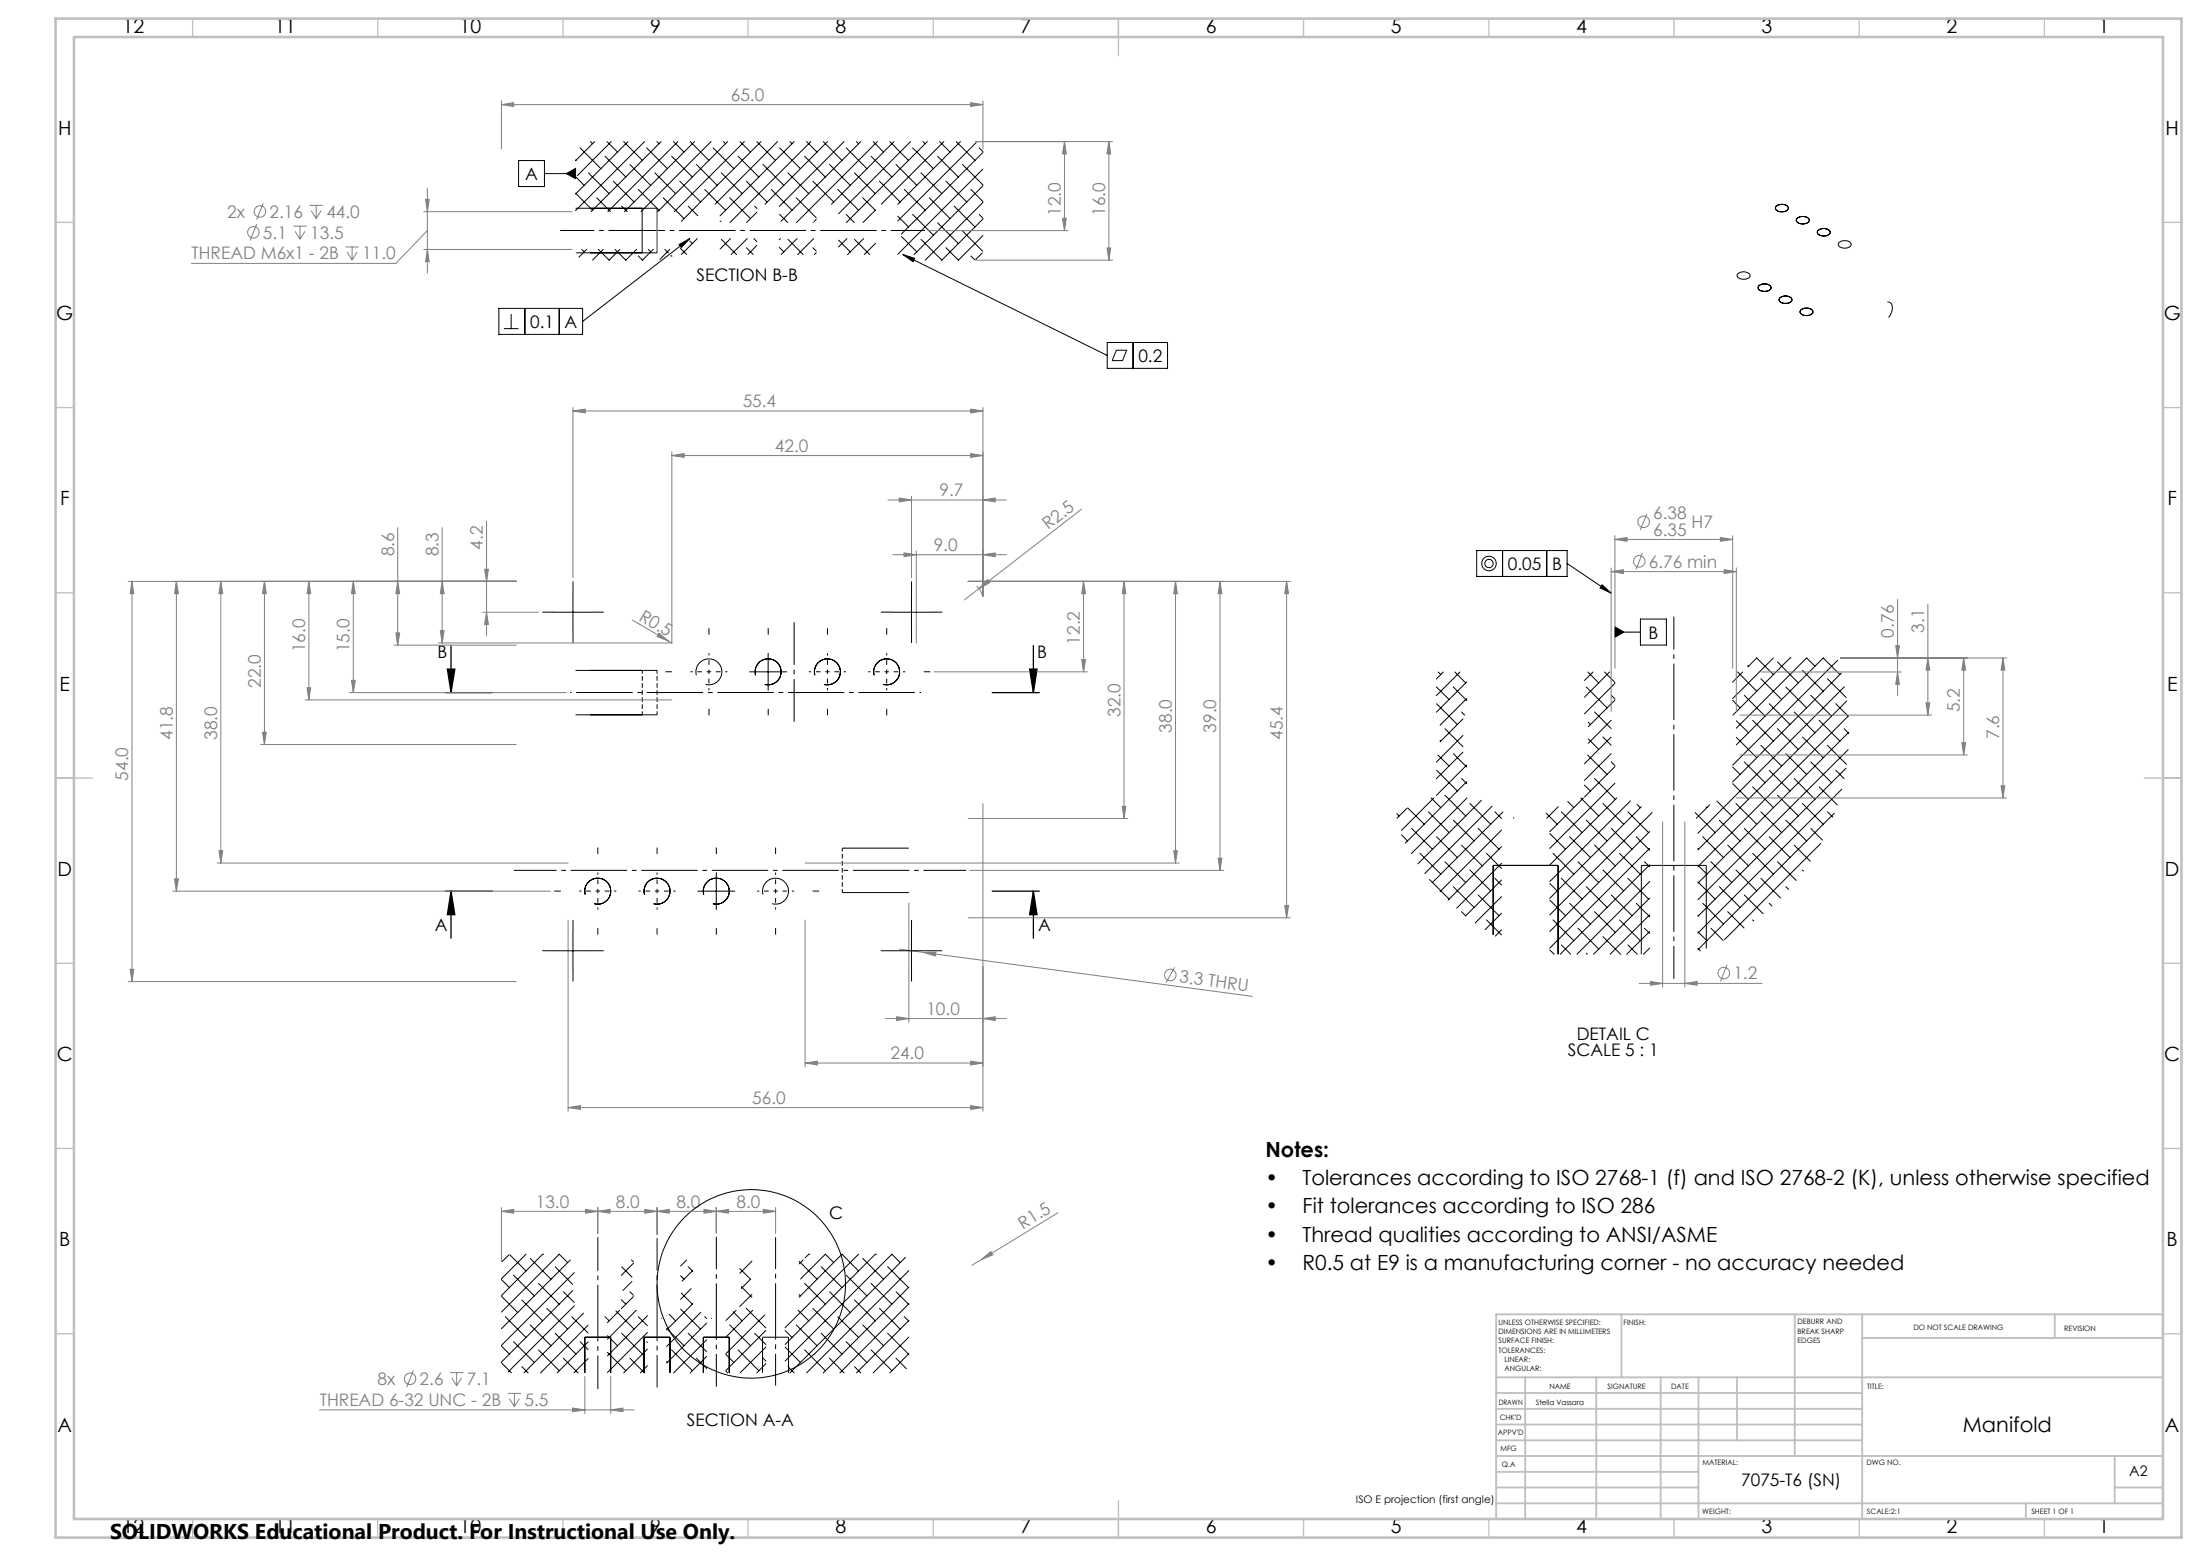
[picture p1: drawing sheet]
<svg xmlns="http://www.w3.org/2000/svg" width="594mm" height="420mm" viewBox="0 0 594 420" stroke-linecap="round" stroke-linejoin="round" font-family="sans-serif">
<g fill="none" stroke="#000" stroke-width=".27">
<path d="M156.6 39.9l5.6 5.6M159.4 38.2l.6 .6M160.5 38.2l-5.1 5.2M163.9 38.2l2.8 2.8M165 38.2l-9.1 9.2M168.4 38.2l5.1 5.1M169.5 38.2l-14.1 14.2M174 38.2l-18.6 18.7M174.6 39.9l5.6 5.6M177.4 38.2l.5 .6M178.5 38.2l-18.9 18.9M181.9 38.2l2.8 2.8"/>
<path d="M183 38.2l-18.9 18.9M186.4 38.2l5 5.1M187.5 38.2l-18.9 18.9M192 38.2l-18.9 18.9M192.5 39.9l5.7 5.6M195.3 38.2l.6 .6M196.5 38.2l-18.9 18.9M199.8 38.2l2.8 2.8M201 38.2l-18.9 18.9M204.3 38.2l5.1 5.1M205.5 38.2l-16.9 16.9M209.9 38.2l-16.8 16.9"/>
<path d="M210.5 39.9l5.6 5.6M213.3 38.2l.6 .6M214.4 38.2l-20 20.1M217.8 38.2l2.8 2.8M218.9 38.2l-21.8 21.9M222.3 38.2l5 5.1M223.4 38.2l-16.8 16.9M227.9 38.2l-17.5 17.5M228.5 39.9l5.6 5.6M231.2 38.2l.6 .6M232.4 38.2l-21.5 21.5M235.8 38.2l2.7 2.8"/>
<path d="M236.9 38.2l-21.8 21.9M240.2 38.2l5.1 5.1M241.4 38.2l-16.9 16.9M245.9 38.2l-19.5 19.5M246.4 39.9l5.6 5.6M249.2 38.2l.6 .6M250.4 38.2l-21.9 21.9M253.7 38.2l2.8 2.8M254.8 38.2l-16.9 16.9M258.2 38.2l5 5.1M259.3 38.2l-16.9 17M263.6 38.5l-21.2 21.1"/>
<path d="M264.4 39.9l1 1M140 43.3h7v7.1h-7zM147 46.9h8.4M152.9 46.9l2.5-1.4v2.7zM155.4 56.2h22v12h-21.8M155.4 52.2l4.6 4.5M155.4 43.2l.1 .1M155.4 47.9h.1M155.6 47.9l2.1 2.1M158.9 46.7l5.6 5.6M161.1 53.4l3.8 3.7M163.3 42.2l5.7 5.6"/>
<path d="M165.6 48.9l5.6 5.6M167.9 55.7l1.4 1.4M170.1 44.4l5.6 5.6M172.3 51.1l5.6 5.6M173.4 56.2v12M176.8 46.7l5.6 5.6M179.1 53.4l5.6 5.6M181.3 42.2l5.6 5.6M183.6 48.9l5.6 5.6M185.8 55.7l2.6 2.5M188 44.4l5.7 5.6M188.4 55.3l-4.4 4.4"/>
<path d="M190.3 51.1l3.9 4M194.4 59.7h.1M194.4 55.3l1.5 1.4M194.8 46.7l5.6 5.6M197 53.4l5.6 5.6M199.3 42.2l5.6 5.6M201.5 48.9l5.6 5.6M203.8 55.7l.6 .6M204.4 57.3l-2.8 2.8M206 44.4l5.6 5.6M208.2 51.1l5.7 5.6M210.5 57.9l2.2 2.2"/>
<path d="M212.8 46.7l5.6 5.6M215 53.4l5.4 5.4M217.2 42.2l5.6 5.6M219.5 48.9l5.6 5.6M219.6 60l-.1 .1M220.4 59.2l-.5 .5M224 44.4l5.6 5.6M226.2 51.1l5.6 5.6M228.5 57.9l2.1 2.2M230.7 46.7l5.6 5.6M232.9 53.4l3.5 3.4M235.2 42.2l5.6 5.6"/>
<path d="M236.4 56.7l-3.4 3.4M237.5 48.9l5.6 5.6M241.9 44.4l5.6 5.6M242.4 58.4l2.9 2.9M244.2 51.1l5.6 5.6M246.4 57.9l5.6 5.6M248.7 46.7l5.6 5.6M250.9 53.4l5.6 5.6M253.2 42.2l5.6 5.6M255.4 48.9l5.6 5.6M257.6 55.7l5.6 5.6M259.9 44.4l5.5 5.5"/>
<path d="M262.1 51.1l3.3 3.3M264.4 57.9l1 1M265.4 59.1l-11.1 11.1-5.6-5.6M265.4 41.2l-22 22M265.4 45.6l-23 23M265.4 50.1l-18.6 18.6M265.4 54.6l-15.6 15.6M479.6 55.7a2.24 2.24 0 0 1 3.2 .4 1.94 1.94 0 0 1-3 .8l-.4-.6zM485.3 58.9a2.29 2.29 0 0 1 3.2 .4 1.49 1.49 0 0 1-1.9 1.1 1.15 1.15 0 0 1-1.5-1.3zM157.1 67.3l.6 .7M158.4 67.3l-2.1 2.1M161.6 67.3l2.9 2.9 2.9-2.9"/>
<path d="M162.9 67.3l-2.9 2.9M166.1 67.3l2.9 2.9 2.9-2.9M175 67.3l.7 .7M176.4 67.3l-2.9 2.9-1.2-1.1M179.5 67.3l.9 .9M180.8 67.3l-2.6 2.7M181.2 69l.2 .2M183.3 66l3-1.6-2.4 2.4zM183.7 67l1.7 1.7M186.2 65l.7 .7M186.3 64.4l-29 22.4M188.3 64.4l-4.4 4.3"/>
<path d="M194.8 64.6l4.1 4.1M197.2 64.4l-2.8 2.8M201.5 66.9l1.9 1.8M201.8 64.4l-4.4 4.3M203.6 64.4l.8 .8M204.4 66.2l-2.5 2.5M210.4 66.8l1.2 1.2M210.7 64.4l-.3 .3M212.8 64.6l4.1 4.1M215.2 64.4l-4.3 4.3M219.5 66.9l.9 .9M219.7 64.4l-4.3 4.3"/>
<path d="M220.4 68.2l-.5 .5M226.4 64.8l3.2 3.2M228.7 64.4l-2.3 2.3M230.7 64.6l4.1 4.1M233.2 64.4l-4.4 4.3M236.4 65.7l-3 3M243.4 63.8l4.1 4.2M243.8 68.7l55.1 27.2M243.8 68.7l3.1 1-.4 .9zM253.2 60.1l5.6 5.6M259.9 62.4l5.4 5.4M262.1 69.1l1.1 1"/>
<path d="M265.2 68.3l-1.7 1.7M265.4 63.6l-6.6 6.6-3.4-3.3M469.1 74a2.2 2.2 0 0 1 3.4 .3 1.92 1.92 0 0 1-3 .8l-.5-.6zM474.9 77.1a2.32 2.32 0 0 1 3.3 .4 1.92 1.92 0 0 1-3 .9l-.5-.6zM490.7 62.4a2.23 2.23 0 0 1 3.5 .2 2.03 2.03 0 0 1-3.5 .4zM496.6 65.4a2.32 2.32 0 0 1 3.2 .4 1.92 1.92 0 0 1-3 .9l-.5-.6zM134.7 83.2h22.6v7.1h-22.6zM136.1 88.7h3.9M138 84.8v3.9M141.7 83.2v7.1M151 83.2v7.1M298.9 92.4h16.3v7h-16.3z"/>
<path d="M301.4 94.5h2.8l-1.1 2.8h-2.8zM305.9 92.4v7M480.6 80.4a2.24 2.24 0 0 1 3.2 .4 1.94 1.94 0 0 1-3 .8l-.5-.6zM486.3 83.6a2.29 2.29 0 0 1 3.2 .4 1.49 1.49 0 0 1-2 1.2 1.07 1.07 0 0 1-1.1-.4 1.07 1.07 0 0 1-.1-1.2zM509.6 81.5a1.33 1.33 0 0 1 1.3 1.9l-.2 .9-.8 1.4M398.7 148.6h24.4v7h-24.4zM405.7 148.6v7M417.6 148.6v7M423.1 152.1l11.9 8M432.6 157.9l2.4 2.2-3-1.4zM149.7 165.3h10M154.7 160.2v10"/>
<path d="M207.4 176.3v10.1M241.1 165.3h10M246.1 160.2v10M436 170.6h6.9M436 169.2l2.5 1.4-2.5 1.4zM442.9 167.1h7v7h-7zM471.9 179.7l.2 .1M478.8 177.6l-11 11M479.9 178.7l5.7 5.6M483.3 177.6h.1M483.3 177.6l-15.4 15.4M490 179.8l-2.2-2.2-19 19"/>
<path d="M496.1 178.2l-28.3 28.3M155.4 181h22M155.4 193h22M188 182.3a3.5 3.5 0 0 1 3.1-4.5 3.5 3.5 0 0 1 3.8 3.8 3.5 3.5 0 0 1-4.4 3.1M202.4 181.3h10M204 182.3a3.5 3.5 0 0 1 3.1-4.4 3.5 3.5 0 0 1 3.8 3.8 3.5 3.5 0 0 1-4.4 3M220 182.3a3.5 3.5 0 0 1 3-4.5 3.5 3.5 0 0 1 3.9 3.8 3.5 3.5 0 0 1-4.4 3.1M236 182.3a3.5 3.5 0 0 1 3.1-4.5 3.5 3.5 0 0 1 3.8 3.9 3.5 3.5 0 0 1-4.4 3M387.8 185.4l3.5 3.4M387.9 190l5.6 5.6M388.3 181.4l.7 .7M388.8 199.9l.2 .1"/>
<path d="M389.7 181.4l-1.9 1.9M390.1 196.7l4.9 4.9M392.4 185.4l3.6 3.7M392.8 181.4l2.9 2.9M394.2 181.4l-6.4 6.4M394.6 192.2l.9 .8M395 194l-6.2 6.2M395 198.5l-7.2 7.2M396 184.1l-8.2 8.1M396 188.5l-7.2 7.2M428.3 185.4l5.6 5.7M428.7 181.4l3 2.9"/>
<path d="M428.8 199.4l2.9 2.9M428.8 195l.6 .6M430.1 181.4l-2.3 2.3M430.5 192.2l4.5 4.5M432.8 198.9l2.2 2.3M433.2 181.4l2.8 2.8M434.6 181.4l-6.8 6.8M435 194.4l-6.2 6.2M435 198.9l-7.2 7.2M435 187.7l1 1M436 184.4l-8.2 8.3M436 189l-7.2 7.2"/>
<path d="M467.8 189l2 2.1M468.8 199l5.5 5.5M468.8 194.5l3.3 3.3M469.2 181.4l5.1 5.2M470.5 181.4l-2.7 2.7M471 187.7l5.6 5.6M471.9 180l2.4-2.4 4.5 4.5M473.2 194.4l5.6 5.6M475.4 183.2l5.6 5.6M477.7 190l5.6 5.6M479.9 196.7l5.7 5.6M482.2 185.4l5.6 5.7"/>
<path d="M484.4 192.2l5.6 5.6M486.7 198.9l5.6 5.6M486.7 181l5.6 5.6M488.9 187.7l5.6 5.6M491.2 194.4l5.6 5.6M493.4 183.2l5.1 5.1M495.7 190l3.3 3.3-40.6 40.6M496.8 182.1l-4.5-4.5-23.5 23.5M497.1 181.7l-29.3 29.3M497.9 196.7l1.2 1.3M498 185.4l-39.6 39.5M498.6 189.2l-40.2 40.2"/>
<path d="M499.2 197.6l-40.8 40.8M377.2 219.6l.6 .7M379.8 218.2l-2.6 2.7M380.1 218.1l4.4 4.4M385.7 219.1l5.6 5.6M386.4 215.4l2.6 2.6M387.1 215.4l-8.7 8.7M387.9 207.9l5.6 5.6M388.2 203.8l3.1 3M390.1 214.6l5.6 5.7M392.4 203.4l3.6 3.7M394.6 210.1l1.4 1.4"/>
<path d="M395 203l-7.2 7.2M396 206.5l-8.2 8.2M396 211l-16.6 16.6M396.1 215.4l-15 15M396.9 216.9l5.6 5.6M400 216l-17.2 17.2M402.9 217.6l-18.2 18.2M403.6 219.1l1.8 1.8M405.8 219.2l-19.1 19.1M417.4 219.5l3 3M420.7 217.8l-3.1 3.1M421.6 219.1l5.6 5.6"/>
<path d="M423.3 216.3l1.6 1.7M426.8 215.4l4.9 4.9M427.5 215.4l-9.1 9.1M427.8 211.9l1.6 1.6M428.7 203.8l5.2 5.2M430.5 210.1l5.6 5.7M432.8 216.9l5.6 5.6M435 203.4l-7.2 7.2M435 205.7l1 .9M436 206.9l-8.2 8.2M436 211.4l-17.6 17.6M436.5 215.4l-18.1 18.1"/>
<path d="M439.5 219.1l5.6 5.6M440.2 216.2l-21.8 21.8M442 217.2l.9 .8M443.2 217.8l-24.8 24.7M446.1 219.3l-27.7 27.7M457.7 219.3l5.4 5.4M460.6 217.8l.3 .2M461.6 217.3l-3.6 3.6M463.6 216.2l4 4.1M467.8 211.5l4.3 4.3M467.8 207l2 2M468.7 216.9l5.6 5.6"/>
<path d="M471 205.7l5.6 5.6M473.2 212.4l5.6 5.6M475.4 219.1l5.6 5.6M475.4 201.2l5.6 5.6M477.7 207.9l5.6 5.6M479.9 214.6l5.7 5.7M482.2 203.4l5.6 5.6M484.4 210.1l5.6 5.7M486.7 216.9l5.6 5.6M488.9 205.7l5.6 5.6M491.2 212.4l4.8 4.9M493.4 219.1l1.5 1.5"/>
<path d="M493.4 201.2l5.1 5.1M495.3 219.5l-36.9 36.8M495.7 207.9l2.2 2.3M497.3 213l-38.9 38.9M498.4 207.4l-40 40M499 202.3l-40.6 40.6M193.4 235.5v10.1M227.4 228.9h18M378.4 225.4l1.6 1.6M381.1 223.6l5.7 5.6M383.4 230.3l5.6 5.7M386 237.4l5.3 5.3"/>
<path d="M387.9 225.9l5.6 5.6M390.1 232.6l5.6 5.6M392.4 221.4l5.6 5.6M392.4 239.3l5.6 5.7M394.6 228.1l5.6 5.6M396.9 234.8l5.6 5.7M399.1 223.6l5.6 5.6M401.4 230.3l4 4.1M403.6 237.1l1.8 1.8M405.4 224.1l-16.6 16.6M405.4 228.5l-14.4 14.5M405.4 233l-12.1 12.1"/>
<path d="M405.4 237.5l-9.7 9.7-1.1-1.1M408.7 220.8l-.1 .1M418.4 238.5l2 2M418.4 225l4.3 4.2M419.3 230.3l5.6 5.7M421.6 237.1l5.6 5.6M423.8 225.9l5.6 5.6M426 232.6l5.7 5.6M428.3 239.3l5.6 5.7M428.3 221.4l5.6 5.6M430.5 228.1l5.6 5.6M432.8 234.8l5.6 5.7"/>
<path d="M435 223.6l5.7 5.6M437.3 230.3l5.6 5.7M439.5 237.1l5.6 5.6M441.8 225.9l3.6 3.6M444 232.6l1.4 1.4M445.4 224.5l-27 26.9M445.4 229l-27 26.9M445.4 233.5l-24.1 24.1M445.4 237.9l-19.6 19.7M458.4 238l4.7 4.7M458.4 233.6l2.5 2.4M458.4 229l.2 .2"/>
<path d="M459.7 225.9l5.6 5.6M462 232.6l5.6 5.6M464.2 239.3l5.6 5.7M464.2 221.4l5.6 5.6M466.5 228.1l5.6 5.6M468.7 234.8l5.6 5.7M471 223.6l5.6 5.6M473.2 230.3l5.6 5.7M475.4 237.1l5.3 5.3M477.7 225.9l5.6 5.6M479.9 232.6l5.1 5M482.2 239.3l.7 .7"/>
<path d="M482.2 221.4l5.6 5.6M484.4 228.1l4.4 4.4M486.7 234.8l.2 .3M488.9 223.6l3.2 3.2M491.6 227.7l-26 25.9M149.7 256.6h10M154.7 251.7v9.9M158 241.5a3.5 3.5 0 0 1 3.1-4.5 3.5 3.5 0 0 1 3.8 3.8 3.5 3.5 0 0 1-4.4 3.1M174 241.5a3.5 3.5 0 0 1 3.1-4.4 3.5 3.5 0 0 1 3.8 3.8 3.5 3.5 0 0 1-4.4 3M188.4 240.5h10M190 241.5a3.5 3.5 0 0 1 3.1-4.5 3.5 3.5 0 0 1 3.8 3.8 3.5 3.5 0 0 1-4.4 3.1M206 241.5a3.5 3.5 0 0 1 3.1-4.4 3.5 3.5 0 0 1 3.8 3.8 3.5 3.5 0 0 1-4.4 3"/>
<path d="M227.4 240.9h18M241.1 256.6h10M246.1 251.7v9.9M399.1 241.6l5.6 5.6M401.4 248.3l4 4.1M403.2 252.3v-18.7h17.5v24M405.4 246.5l-4.4 4.4M405.4 242l-7.1 7.1M405.4 251l-1.6 1.7M418.4 256.4l1.2 1.2M418.4 242.9l4.3 4.3M419.3 248.3l5.6 5.6"/>
<path d="M421.6 255l2.5 2.6M423.8 243.8l5.6 5.6M426 250.6l5.7 5.6M428.3 257.3l.3 .3M430.5 246.1l5.6 5.6M432.8 252.8l4.8 4.8M435 241.6l5.7 5.6M437.3 248.3l5.6 5.6M439.5 255l2.6 2.6M441.8 243.8l3.6 3.7M444 250.6l1.4 1.4M445.4 242.4l-15.2 15.2"/>
<path d="M445.4 246.9l-10.7 10.7M445.4 255.9l-1.7 1.7M445.4 251.4l-6.2 6.2M458.4 256l.7 .7M458.4 251.5l2.5 2.4M458.4 247l.2 .2M459.7 243.8l5.6 5.6M460.7 256v-22.4h-17.5v24M462 250.6l3.2 3.2M466.5 246.1l4.4 4.4M471 241.6l5 5M473.2 248.3l.3 .3"/>
<path d="M477.7 243.8l.7 .8M137.3 338.8l-1.7 1.7M137.6 338.6l4.4 4.5M142 338.5l-6.6 6.7M143.2 339.7l5.6 5.6M146.5 338.5h.1M146.5 338.5l-11.1 11.2M218.4 338.5h.1M218.4 338.5l-1 1M231.8 338.5l-19.8 19.9M232.9 339.7l5.6 5.6M236.3 338.5h.1"/>
<path d="M236.3 338.5l-24.3 24.4M244.5 339.4l-31.2 31.2M135.4 349.9l4.4 4.4M135.4 345.4l2.1 2.1M136.4 355.4l5.6 5.6M138.6 344.2l5.7 5.6M140.9 350.9l5.6 5.6M143.2 357.6l5.6 5.6M145.4 346.4l5.6 5.6M147.6 353.1l5.6 5.7M149.9 359.9l5.6 5.6M149.9 341.9l4.7 4.8"/>
<path d="M152.1 348.7l2.9 2.9M153.2 340.8l-2.2-2.3-15.6 15.7M154 340.1l-18.6 18.6M154.4 355.4l4.4 4.4M154.6 348.4l-19.2 19.2M155 343.5l-19.6 19.6M155 352.5l-17.8 17.8M157.6 354.5l-16.1 16.1M158.8 357.7l-12.9 12.9M163.4 355.4l.4 .5M164 356l.5 .5M166.3 353.9l4.9 4.9"/>
<path d="M167.3 353.7l-3.3 3.3M167.7 350.8l1.3 1.2M167.9 359.9l5.6 5.6M167.9 341.9l2.7 2.8M170.1 348.7l.9 .9M170.5 340.1l.5 .5M170.6 345.9l-2.4 2.5M171 341l-3.3 3.3M171 350l-3.3 3.3M171.8 353.7l-7.8 7.8M172.3 355.4l2.5 2.4M174.8 359.7l-10.8 10.8"/>
<path d="M174.8 355.1l-10.8 10.9M178.6 355.8v.1M180 358.6l4.7 4.6M180.7 354.7l1.7 1.8M183.8 353.4l5.4 5.4M183.8 344.4l.9 .9M183.9 349l3 3M185.4 340.1l-1.6 1.6M185.8 359.9l5 5M185.8 341.9l1.2 1.3M186.6 347.8l-2.8 2.9M187 343l-2.9 2.8"/>
<path d="M187 351.9l-7 7.1M189.2 354.2l-9.2 9.2M190.3 355.4l.5 .5M190.8 357.1l-10.8 10.8M192.1 355.8v.1M197 357.6l5.6 5.6M197.9 354.1l2.5 2.4M198.8 353.7l-2.8 2.7M199.7 342.4l2.9 2.9-2.4 2.5M200.2 347.3l2.8 2.9M201.5 353.1l5.3 5.3M203 340.4l-3.3 3.3"/>
<path d="M203 349.4l-3.3 3.3M203.2 353.7l-7.2 7.2M203.8 359.9l3 3M206.5 354.9l-10.5 10.5M206.8 359.1l-10.8 10.8M212 359.1l1.9 1.9M215 357.6l5.6 5.6M215.5 353.7l2.9 2.8M215.8 349.4l.3 .4M215.8 340.4l4.8 4.9M216.9 340.1l-1.1 1.1M217.2 346.4l5.6 5.6"/>
<path d="M219.5 353.1l5.6 5.7M221.7 359.9l5.6 5.6M221.7 341.9l5.6 5.6M224 348.7l5.6 5.6M225.1 340.8l-2.3-2.3-6.7 6.7M226.2 355.4l5.6 5.6M228.5 344.2l5.6 5.6M230.7 350.9l5.6 5.6M231.8 343.1l-4.5-4.6-11.5 11.6M232.9 357.6l5.6 5.6M235.2 346.4l5.6 5.6M237.5 353.1l5.6 5.7"/>
<path d="M239.7 359.9l5.6 5.6M239.7 341.9l5.6 5.6M241.9 348.7l3.5 3.4M243.1 340.8l-2.3-2.3-28.8 28.9M244.2 355.4l1.2 1.2M245.4 343l-27.6 27.6M245.4 347.4l-23.1 23.2M245.4 351.9l-18.6 18.7M245.4 356.4l-14.2 14.2M135.4 367.9l2.7 2.6M135.4 363.3l2.1 2.2M138.6 362.1l5.7 5.7"/>
<path d="M140.9 368.9l1.7 1.7M145.4 364.4l5.6 5.6M152.1 366.6l4 4M156.6 362.1l2.2 2.2M157.9 370.6v-9.7h7v9.7M158.8 362.2l-8.4 8.4M158.8 366.7l-3.9 3.9M164 360.5l2.7 2.7M164 365l5 5M170.1 366.6l3.9 4M173.9 370.6v-9.7h7v9.7M174.6 362.1l.2 .3"/>
<path d="M174.8 364.2l-6.4 6.4M174.8 368.6l-1.9 2M180 367.5l.2 .3M181.3 364.4l5.6 5.6M188 366.6l2.8 2.8M189.9 370.6v-9.7h7v9.7M190.8 361.7l-8.9 8.9M190.8 366.1l-4.4 4.5M196 370.1l.5 .5M196 365.6l2.2 2.2M199.3 364.4l5.6 5.6M205.9 370.6v-9.7h7v9.7"/>
<path d="M206 366.6l.8 .8M206.8 363.6l-7 7M206.8 368.1l-2.5 2.5M212 363.6l4.1 4.2M212.8 368.9l1.6 1.7M217.2 364.4l5.6 5.6M224 366.6l3.9 4M228.5 362.1l5.6 5.7M230.7 368.9l1.7 1.7M235.2 364.4l5.6 5.6M241.9 366.6l2.8 2.8M245.4 360.9l-9.6 9.7"/>
<path d="M245.4 365.4l-5.2 5.2"/>
<circle cx="402" cy="152.1" r="1.12"/>
<circle cx="402" cy="152.1" r="1.96"/>
<circle cx="202.8" cy="346.5" r="25.4"/>
</g>
<g fill="none" stroke="#808080" stroke-width=".27">
<path d="M135.4 28.2l3.3-.5v1zM135.4 27.2v13M135.4 28.2h130M262.1 27.7l3.3 .5-3.3 .5zM263.4 38.2h37M265.4 27.2v13M287.4 38.2v24M287.4 38.2l.5 3.3h-1zM299.4 38.2v32M299.4 38.2l.5 3.3h-1zM71.1 54.9l-1.8 4.4M83.6 55.4h3.5"/>
<path d="M84 56.9l1.4 2.1M85.4 55.4v3.6M86.7 56.9l-1.3 2.1M114.4 57.1h40M114.9 53.8h1l-.5 3.3zM115.4 50.8v22.9M286.9 58.9h1l-.5 3.3zM69.3 60.5l-1.8 4.4M79.2 61h3.6M79.7 62.5l1.3 2.1M81 61v3.6M82.3 62.5l-1.3 2.1"/>
<path d="M93.3 66.7h3.5M93.7 68.1l1.4 2.1M95.1 66.7v3.5M96.4 68.1l-1.3 2.1M114.4 67.3h40M115.4 67.3l.5 3.3h-1zM115.4 62.2l-8.5 8.9h-55.2M250.8 62.2h37.6M263.4 70.2h37M298.9 66.9h1l-.5 3.3zM154.7 110.9l3.3-.5v1.1zM154.7 109.9v46"/>
<path d="M154.7 110.9h110.7M262.1 110.4l3.3 .5-3.3 .6zM265.4 109.9v51.1M181.4 123l3.3-.6v1.1zM181.4 121.9v51.6M181.4 123h84M239.7 135h32M242.8 134.4l3.3 .6-3.3 .4zM246.1 133.9v22M262.1 122.4l3.3 .6-3.3 .5zM265.4 135l3.3-.6v1zM292 137.5l-27.7 21.4"/>
<path d="M444.7 138.6l-1.8 4.5M34.6 156.9h104.8M35.6 156.9l.5 3.3h-1zM35.6 156.9v108.1M47.6 156.9l.6 3.3h-1.1zM47.6 156.9v83.6M59.6 156.9l.5 3.3h-1zM59.6 156.9v76.1M71.4 156.9l.5 3.3h-1zM71.4 156.9v44.1M83.4 156.9l.5 3.3h-1zM83.4 156.9v32"/>
<path d="M95.4 156.9l.5 3.3h-1zM95.4 156.9v30.1M107.4 156.9l.5 3.3h-1zM107.4 142.4v31.7M119.4 156.9l.5 3.3h-1zM119.4 142.4v31.1M130.8 153.7h1.1l-.5 3.2zM131.4 140.7v30.9M241.1 149.7h30.6M244.1 149.2l3.3 .5-3.3 .6zM247.4 148.7v24.8M261.4 156.9h87"/>
<path d="M263.7 158.2l1 1.2 .6 1.6M264.3 158.9l-3.9 3M265.4 149.7l3.3-.5v1.1zM266.6 156.4l.7 .9-3 1.6zM292.6 156.9l.5 3.3h-1zM292.6 156.9v24.4M303.5 156.9l.5 3.3h-1zM303.5 156.9v64M317.4 156.9l.5 3.3h-1zM317.4 156.9v76.1M329.4 156.9l.5 3.3h-1zM329.4 156.9v78"/>
<path d="M347.4 156.9v90.8M347.4 156.9l.5 3.3h-1zM435 154.3l3.3-.5v1zM435 153.3v38.7M435 154.3h33.8M436 145.6l3.3-.5v1zM436 144.6v35.8M436 145.6h31.8M443.5 149.3l-1.8 4.4M464.5 145.1l3.3 .5-3.3 .5zM465.5 153.8l3.3 .5-3.3 .5zM467.8 144.6v35.8"/>
<path d="M468.8 153.3v38.7M106.4 174.1h33M106.9 170.8h1l-.5 3.3zM118.4 173.5h63M118.9 170.2h1l-.5 3.3zM130.4 165.3h15M131.4 165.3l.5 3.2h-1.1zM170.7 167.4l9.8 5.7M177.9 170.9l2.6 2.2-3.1-1.3zM180.5 173.1l.9 .4M292.1 178h1l-.5 3.3zM496.9 177.6h44.9"/>
<path d="M511.8 174.3h1l-.5 3.3zM512.3 161.8v25.9M520.5 163.1v29.9M520.5 177.6l.5 3.3h-1zM530.2 177.6v26.2M530.2 177.6l.5 3.3h-1zM540.8 177.6v37.8M540.8 177.6l.5 3.3h-1zM70.9 197.6h1l-.5 3.4zM82.4 188.9h99M82.9 185.6h1l-.5 3.3zM94.4 187h58.5"/>
<path d="M94.9 183.6h1l-.5 3.4zM252.2 181.3h41.4M469.8 193h51.7M475.4 181.4h37.9M512.3 181.4l.5 3.3h-1zM520 189.7h1l-.5 3.3zM70.4 201h69M265.4 216.9v83M303 217.6h1l-.5 3.3zM468.8 215.4h73M469.8 203.8h61.4M529.7 200.5h1l-.5 3.3z"/>
<path d="M540.3 212.1h1l-.5 3.3zM47.1 237.2h1.1l-.6 3.3zM58.6 233h94.8M59.1 229.6h1l-.5 3.4zM217.4 233h101M261.4 220.9h43.1M261.8 234.9h68.6M316.9 229.6h1l-.5 3.4zM328.9 231.7h1l-.5 3.2zM448.9 221.8v44.6M454.9 221.8v44.6M46.6 240.5h102"/>
<path d="M153.4 248.3v51.6M217.4 248.3v39.7M242.8 256.2l6.6 .9M245.4 243.8v32.2M249.4 257.1l3.3-.1-.1 1zM249.4 257.1l88.7 11.8M261.4 247.7h87M346.9 244.5h1l-.5 3.2zM34.6 265h104.8M35.1 261.6h1l-.5 3.4zM239 274.9h32.7M242.1 274.4l3.3 .5-3.3 .6z"/>
<path d="M265.4 274.9l3.3-.5v1.1zM317.1 261.1l-2.3 4.2M442.6 265.4h33.2M445.6 264.9l3.3 .5-3.3 .5zM454.9 265.4l3.3-.5v1zM466.3 260.4l-1.8 4.5M153.4 299l3.3-.6v1.1zM153.4 299h112M217.4 286.9l3.3-.5v1.1zM217.4 286.9h48M262.1 286.4l3.3 .5-3.3 .6zM262.1 298.4l3.3 .6-3.3 .5z"/>
<path d="M135.4 327l3.3-.6v1.1zM135.4 325.9v14.7M135.4 327h74M158.1 326.4l3.3 .6-3.3 .5zM161.4 327l3.3-.6v1.1zM161.4 325.9v7.1M174.1 326.4l3.3 .6-3.3 .5zM177.4 327l3.3-.6v1.1zM177.4 325.9v7.3M190.1 326.4l3.3 .6-3.3 .5zM193.4 327l3.3-.6v1.1zM193.4 325.9v6.9"/>
<path d="M206.1 326.4l3.3 .6-3.3 .5zM209.4 325.9v7.1M265 340l2.5-2.2 .5 .9zM265 340l-2.6 1.5M285.7 327.3l-20.7 12.7M111.6 369.9l-1.8 4.5M121.5 370.5h3.6M122 371.9l1.3 2.2M123.3 370.5v3.6M124.6 371.9l-1.3 2.2M137.1 376.1h3.6M137.5 377.5l1.4 2.2"/>
<path d="M138.9 376.1v3.6M140.2 377.5l-1.3 2.2M157.9 371.6v9.9M164.9 371.6v9.9M86.3 380.6h84.9M154.6 380.1l3.3 .5-3.3 .5zM164.9 380.6l3.3-.5v1z"/>
<circle cx="70.2" cy="57.1" r="1.55"/>
<circle cx="68.4" cy="62.7" r="1.55"/>
<circle cx="442.6" cy="151.5" r="1.56"/>
<circle cx="443.8" cy="140.8" r="1.55"/>
<circle cx="316" cy="263.2" r="1.56"/>
<circle cx="465.4" cy="262.7" r="1.55"/>
<circle cx="110.7" cy="372.2" r="1.56"/>
</g>
<path d="M121.8 174.3v12.7M279 174.3v12.7M120.2 187h12.7M120.8 180.6h2l-1 6.4zM267.9 187h12.7M278 180.6h2l-1 6.4zM120.2 240.5h12.7M121.8 240.5l1 6.4h-2zM121.8 240.5v12.7M267.9 240.5h12.7M279 240.5l1 6.4h-2zM279 240.5v12.7" fill="none" stroke="#000" stroke-width=".35"/>
<path d="M214.4 168v26.8M138.8 234.9h122.1" fill="none" stroke="#000" stroke-width=".27" stroke-dasharray="15.2 1.3 1.3 1.3" stroke-dashoffset="3.7" stroke-linecap="butt"/>
<path d="M153.9 186.9h94.8" fill="none" stroke="#000" stroke-width=".27" stroke-dasharray="15.2 1.3 1.3 1.3" stroke-dashoffset="-1.7" stroke-linecap="butt"/>
<path d="M161.4 334v41" fill="none" stroke="#000" stroke-width=".27" stroke-dasharray="15.2 1.3 1.3 1.3" stroke-dashoffset="6.2" stroke-linecap="butt"/>
<path d="M177.4 334.2v40.3" fill="none" stroke="#000" stroke-width=".27" stroke-dasharray="15.2 1.3 1.3 1.3" stroke-dashoffset="6.5" stroke-linecap="butt"/>
<path d="M451.9 166.4v97.8M193.4 333.8v40.5" fill="none" stroke="#000" stroke-width=".27" stroke-dasharray="15.2 1.3 1.3 1.3" stroke-dashoffset="6.4" stroke-linecap="butt"/>
<path d="M209.4 333.9v40.1" fill="none" stroke="#000" stroke-width=".27" stroke-dasharray="15.2 1.3 1.3 1.3" stroke-dashoffset="6.6" stroke-linecap="butt"/>
<path d="M151.2 62.2h98.6" fill="none" stroke="#000" stroke-width=".27" stroke-dasharray="15.2 1.3 1.3 1.3" stroke-dashoffset="6" stroke-linecap="butt"/>
<g fill="none" stroke="#000" stroke-width=".27" stroke-dasharray="15.2 1.3 1.3 1.3" stroke-linecap="butt">
<path d="M149.7 165.2h-3.3M154.7 160.2v-3.3M154.7 170.2v3.3M159.7 165.2h3.3M191.4 171.3v-1.7M207.4 171.3v-1.7M223.4 171.3v-1.7M239.4 171.3v-1.7M241.1 165.2h-3.3M246.1 160.2v-3.3M246.1 170.2v3.3M251.1 165.2h3.3"/>
<path d="M181.4 181.3h-1.7M191.4 191.3v1.8M207.4 191.3v1.8M223.4 191.3v1.8M239.4 191.3v1.8M249.4 181.3h1.8M161.4 230.5v-1.7M177.4 230.5v-1.7M193.4 230.5v-1.7M209.4 230.5v-1.7M149.7 256.6h-3.3M151.4 240.5h-1.7"/>
<path d="M154.7 251.6v-3.3M159.7 256.6h3.3M161.4 250.5v1.8M177.4 250.5v1.8M193.4 250.5v1.8M209.4 250.5v1.8M219.4 240.5h1.8M241.1 256.6h-3.3M246.1 251.6v-3.3M251.1 256.6h3.3M154.7 261.6v3.3M246.1 261.6v3.3"/>
</g>
<g fill="none" stroke="#000" stroke-width=".27" stroke-dasharray="15.2 1.3 1.3 1.3" stroke-dashoffset="14.6" stroke-linecap="butt">
<path d="M191.4 181.3v-5M191.4 181.3h-5M191.4 181.3v5M191.4 181.3h5M223.4 181.3v-5M223.4 181.3h-5M223.4 181.3v5M223.4 181.3h5M239.4 181.3v-5M239.4 181.3h-5M239.4 181.3v5M239.4 181.3h5"/>
<path d="M161.4 240.5v-5M161.4 240.5h-5M161.4 240.5v5M161.4 240.5h5M177.4 240.5v-5M177.4 240.5h-5M177.4 240.5v5M177.4 240.5h5M209.4 240.5v-5M209.4 240.5h-5M209.4 240.5v5M209.4 240.5h5"/>
</g>
<path d="M173.4 192.9v-12M177.4 192.9v-12M227.4 228.9v12" fill="none" stroke="#000" stroke-width=".27" stroke-dasharray="1.3 .6" stroke-dashoffset=".3" stroke-linecap="butt"/>
<path d="M177.4 57.4v10.2" fill="none" stroke="#c0c0c0" stroke-width=".27"/>
<g fill="none" stroke="#c0c0c0" stroke-width=".35">
<path d="M52 5v5M102 5v5M152 5v5M202 5v5M252 5v5M302 5v10M352 5v5M402 5v5M452 5v5M502 5v5M552 5v5M15 60h5"/>
<path d="M584 60h5M15 110h5M584 110h5M15 160h5M584 160h5M15 210h10M579 210h10M15 260h5M584 260h5M15 310h5M584 310h5M15 360h5"/>
<path d="M584 360h5M52 410v5M102 410v5M152 410v5M202 410v5M252 410v5M302 405v10M352 410v5M402 410v5M452 410v5M502 410v5M552 410v5"/>
</g>
<g fill="none" stroke="#c0c0c0" stroke-width=".5">
<path d="M437.8 354.8v17M484.6 354.8v38.2M502.8 354.8v55.2M554.8 354.8v6.4M584 354.8h-180v55.2M404 371.8h180M404 376h98.8M411.8 371.8v38.2M431 371.8v38.2M448.4 371.8v38.2M458.6 371.8v38.2M469 371.8v17"/>
<path d="M502.8 361.2h81.2M404 388.8h98.8M404 384.5h98.8M404 380.3h98.8M404 397.3h54.6M404 393h180M571 393v12.8M404 405.8h180M404 401.5h54.6M547 405.8v4.2M571 401.5h13"/>
</g>
<path d="M15 5h574v410h-574zM20 10h564v400h-564z" fill="none" stroke="#c0c0c0" stroke-width=".7"/>
<g fill="#808080">
<path d="M135.4 28.2l3.3-.5v1zM262.1 27.7l3.3 .5-3.3 .5zM114.9 53.8h1l-.5 3.3zM115.4 67.3l.5 3.3h-1z"/>
<path d="M287.4 38.2l.5 3.3h-1zM286.9 58.9h1l-.5 3.3zM299.4 38.2l.5 3.3h-1zM298.9 66.9h1l-.5 3.3z"/>
</g>
<g fill="#000">
<path d="M278 180.6h2l-1 6.4zM120.8 180.6h2l-1 6.4z"/>
<path d="M279 240.5l1 6.4h-2zM121.8 240.5l1 6.4h-2z"/>
</g>
<g fill="#808080">
<path d="M177.9 170.9l2.6 2.2-3.1-1.3z"/>
<path d="M266.6 156.4l.7 .9-3 1.6z"/>
<path d="M249.4 257.1l3.3-.1-.1 1z"/>
<path d="M265 340l2.5-2.2 .5 .9z"/>
<path d="M262.1 122.4l3.3 .6-3.3 .5zM181.4 123l3.3-.6v1.1z"/>
<path d="M153.4 299l3.3-.6v1.1zM262.1 298.4l3.3 .6-3.3 .5z"/>
<path d="M242.8 134.4l3.3 .6-3.3 .4zM265.4 135l3.3-.6v1zM244.1 149.2l3.3 .5-3.3 .6zM265.4 149.7l3.3-.5v1.1zM217.4 286.9l3.3-.5v1.1zM262.1 286.4l3.3 .5-3.3 .6z"/>
<path d="M262.1 110.4l3.3 .5-3.3 .6zM154.7 110.9l3.3-.5v1.1zM265.4 274.9l3.3-.5v1.1zM242.1 274.4l3.3 .5-3.3 .6z"/>
<path d="M328.9 231.7h1l-.5 3.2zM329.4 156.9l.5 3.3h-1zM94.9 183.6h1l-.5 3.4zM95.4 156.9l.5 3.3h-1zM118.9 170.2h1l-.5 3.3zM119.4 156.9l.5 3.3h-1zM82.9 185.6h1l-.5 3.3zM83.4 156.9l.5 3.3h-1zM59.1 229.6h1l-.5 3.4zM59.6 156.9l.5 3.3h-1zM47.1 237.2h1.1l-.6 3.3zM47.6 156.9l.6 3.3h-1.1z"/>
<path d="M131.4 165.3l.5 3.2h-1.1zM130.8 153.7h1.1l-.5 3.2z"/>
<path d="M35.6 156.9l.5 3.3h-1zM35.1 261.6h1l-.5 3.4zM303.5 156.9l.5 3.3h-1zM303 217.6h1l-.5 3.3zM347.4 156.9l.5 3.3h-1zM346.9 244.5h1l-.5 3.2zM107.4 156.9l.5 3.3h-1zM106.9 170.8h1l-.5 3.3zM71.4 156.9l.5 3.3h-1zM70.9 197.6h1l-.5 3.4zM317.4 156.9l.5 3.3h-1zM316.9 229.6h1l-.5 3.4zM292.6 156.9l.5 3.3h-1zM292.1 178h1l-.5 3.3z"/>
<path d="M164.9 380.6l3.3-.5v1zM154.6 380.1l3.3 .5-3.3 .5z"/>
<path d="M135.4 327l3.3-.6v1.1zM158.1 326.4l3.3 .6-3.3 .5zM161.4 327l3.3-.6v1.1zM174.1 326.4l3.3 .6-3.3 .5zM177.4 327l3.3-.6v1.1zM190.1 326.4l3.3 .6-3.3 .5zM193.4 327l3.3-.6v1.1zM206.1 326.4l3.3 .6-3.3 .5z"/>
</g>
<path d="M432.6 157.9l2.4 2.2-3-1.4zM436 169.2v2.8l2.5-1.4zM183.3 66l3-1.6-2.4 2.4zM243.8 68.7l3.1 1-.4 .9zM152.9 46.9l2.5 1.3v-2.7z" fill="#000"/>
<g fill="#808080">
<path d="M465.5 153.8l3.3 .5-3.3 .5zM435 154.3l3.3-.5v1z"/>
<path d="M436 145.6l3.3-.5v1zM464.5 145.1l3.3 .5-3.3 .5zM445.6 264.9l3.3 .5-3.3 .5zM454.9 265.4l3.3-.5v1z"/>
<path d="M520.5 177.6l.5 3.3h-1zM520 189.7h1l-.5 3.3zM530.2 177.6l.5 3.3h-1zM529.7 200.5h1l-.5 3.3zM540.8 177.6l.5 3.3h-1zM540.3 212.1h1l-.5 3.3z"/>
<path d="M511.8 174.3h1l-.5 3.3zM512.3 181.4l.5 3.3h-1z"/>
</g>
<text font-size="5.8" x="29.7" y="415.3">SOLIDWORKS Educational Product. For Instructional Use Only.</text>
<g font-size="5.6">
<text x="341.7" y="312.2">Notes:</text>
<text x="341.7" y="319.8">•</text>
<text x="351.7" y="319.8">Tolerances according to ISO 2768-1 (f) and ISO 2768-2 (K), unless otherwise specified</text>
<text x="341.7" y="327.5">•</text>
<text x="351.7" y="327.5">Fit tolerances according to ISO 286</text>
<text x="341.7" y="335.1">•</text>
<text x="351.7" y="335.1">Thread qualities according to ANSI/ASME</text>
<text x="341.7" y="342.8">•</text>
<text x="351.7" y="342.8">R0.5 at E9 is a manufacturing corner - no accuracy needed</text>
<text x="530" y="386.4">Manifold</text>
</g>
<g font-size="5.3">
<text x="33.1" y="8.9">12</text>
<text x="74.1" y="8.9">11</text>
<text x="124.1" y="8.9">10</text>
<text x="175.6" y="8.9">9</text>
<text x="225.6" y="8.9">8</text>
<text x="275.6" y="8.9">7</text>
<text x="325.6" y="8.9">6</text>
<text x="375.6" y="8.9">5</text>
<text x="425.6" y="8.9">4</text>
<text x="475.6" y="8.9">3</text>
<text x="525.6" y="8.9">2</text>
<text x="566.6" y="8.9">1</text>
<text x="15.7" y="36.4">H</text>
<text x="584.7" y="36.4">H</text>
<text x="15.2" y="86.4">G</text>
<text x="584.2" y="86.4">G</text>
<text x="16.2" y="136.4">F</text>
<text x="585.2" y="136.4">F</text>
<text x="16.1" y="186.4">E</text>
<text x="585.1" y="186.4">E</text>
<text x="15.5" y="236.4">D</text>
<text x="584.5" y="236.4">D</text>
<text x="15.4" y="286.4">C</text>
<text x="584.4" y="286.4">C</text>
<text x="16" y="336.4">B</text>
<text x="585" y="336.4">B</text>
<text x="15.5" y="386.4">A</text>
<text x="584.5" y="386.4">A</text>
<text x="33.1" y="413.9">12</text>
<text x="74.1" y="413.9">11</text>
<text x="124.1" y="413.9">10</text>
<text x="175.6" y="413.9">9</text>
<text x="225.6" y="413.9">8</text>
<text x="275.6" y="413.9">7</text>
<text x="325.6" y="413.9">6</text>
<text x="375.6" y="413.9">5</text>
<text x="425.6" y="413.9">4</text>
<text x="475.6" y="413.9">3</text>
<text x="525.6" y="413.9">2</text>
<text x="566.6" y="413.9">1</text>
</g>
<g font-size="4.7" fill="#808080">
<text x="197.3" y="27.2">65.0</text>
<text x="61.4" y="58.8">2x</text>
<text x="72.8" y="58.8">2.16</text>
<text x="88.1" y="58.8">44.0</text>
<text x="286.4" y="58.3" transform="rotate(-90 286.4 58.3)">12.0</text>
<text x="298.4" y="58.3" transform="rotate(-90 298.4 58.3)">16.0</text>
<text x="71" y="64.4">5.1</text>
<text x="83.8" y="64.4">13.5</text>
<text x="51.7" y="70">THREAD M6x1 - 2B</text>
<text x="97.8" y="70">11.0</text>
<text x="200.5" y="109.9">55.4</text>
<text x="209.2" y="121.9">42.0</text>
<text x="253.7" y="133.9">9.7</text>
<text x="283" y="143.1" transform="rotate(-38 283 143.1)">R2.5</text>
<text x="446.4" y="140">6.38</text>
<text x="456.7" y="142.5">H7</text>
<text x="130.4" y="148.4" transform="rotate(-90 130.4 148.4)">4.2</text>
<text x="252.1" y="148.7">9.0</text>
<text x="446.4" y="144.6">6.35</text>
<text x="106.4" y="150.2" transform="rotate(-90 106.4 150.2)">8.6</text>
<text x="118.4" y="150.2" transform="rotate(-90 118.4 150.2)">8.3</text>
<text x="445.2" y="153.2">6.76 min</text>
<text x="172.3" y="167.3" transform="rotate(30 172.3 167.3)">R0.5</text>
<text x="291.6" y="174" transform="rotate(-90 291.6 174)">12.2</text>
<text x="511.3" y="172.1" transform="rotate(-90 511.3 172.1)">0.76</text>
<text x="519.5" y="170.8" transform="rotate(-90 519.5 170.8)">3.1</text>
<text x="82.4" y="176.1" transform="rotate(-90 82.4 176.1)">16.0</text>
<text x="94.4" y="176.1" transform="rotate(-90 94.4 176.1)">15.0</text>
<text x="70.4" y="185.7" transform="rotate(-90 70.4 185.7)">22.0</text>
<text x="302.5" y="193.5" transform="rotate(-90 302.5 193.5)">32.0</text>
<text x="316.4" y="197.7" transform="rotate(-90 316.4 197.7)">38.0</text>
<text x="328.4" y="197.7" transform="rotate(-90 328.4 197.7)">39.0</text>
<text x="529.2" y="192.3" transform="rotate(-90 529.2 192.3)">5.2</text>
<text x="46.6" y="199.7" transform="rotate(-90 46.6 199.7)">41.8</text>
<text x="58.6" y="199.7" transform="rotate(-90 58.6 199.7)">38.0</text>
<text x="346.4" y="199.7" transform="rotate(-90 346.4 199.7)">45.4</text>
<text x="539.8" y="199.5" transform="rotate(-90 539.8 199.5)">7.6</text>
<text x="34.6" y="210.7" transform="rotate(-90 34.6 210.7)">54.0</text>
<text x="318.3" y="265.2" transform="rotate(8 318.3 265.2)">3.3 THRU</text>
<text x="468" y="264.4">1.2</text>
<text x="250.1" y="273.9">10.0</text>
<text x="240.4" y="285.9">24.0</text>
<text x="203.1" y="297.9">56.0</text>
<text x="144.7" y="325.9">13.0</text>
<text x="166.3" y="325.9">8.0</text>
<text x="182.6" y="325.9">8.0</text>
<text x="198.8" y="325.9">8.0</text>
<text x="276.1" y="332" transform="rotate(-31 276.1 332)">R1.5</text>
<text x="101.9" y="373.9">8x</text>
<text x="113.3" y="373.9">2.6</text>
<text x="126.1" y="373.9">7.1</text>
<text x="86.3" y="379.5">THREAD 6-32 UNC - 2B</text>
<text x="141.6" y="379.5">5.5</text>
</g>
<g font-size="4.7">
<text x="141.8" y="48.6">A</text>
<text x="188.1" y="75.9">SECTION B-B</text>
<text x="143.1" y="88.5">0.1</text>
<text x="152.4" y="88.5">A</text>
<text x="307.4" y="97.7">0.2</text>
<text x="407.1" y="153.9">0.05</text>
<text x="419" y="153.9">B</text>
<text x="445.1" y="172.3">B</text>
<text x="118.1" y="177.7">B</text>
<text x="280.1" y="177.7">B</text>
<text x="117.4" y="251.2">A</text>
<text x="280.3" y="251.2">A</text>
<text x="425.7" y="280.6">DETAIL C</text>
<text x="423.3" y="285.2">SCALE 5 : 1</text>
<text x="223.9" y="329.1">C</text>
<text x="185.5" y="384.9">SECTION A-A</text>
<text x="470.1" y="401">7075-T6 (SN)</text>
</g>
<text font-size="3.9" x="574.9" y="398.5">A2</text>
<text font-size="2.8" x="366.1" y="405.8">ISO E projection (first angle)</text>
<g font-size="2">
<text x="404.6" y="357.6">UNLESS OTHERWISE SPECIFIED:</text>
<text x="438.4" y="357.6">FINISH:</text>
<text x="485.3" y="357.5">DEBURR AND</text>
<text x="485.3" y="360">BREAK SHARP</text>
<text x="516.6" y="359">DO NOT SCALE DRAWING</text>
<text x="557.3" y="359.2">REVISION</text>
<text x="404.6" y="360.1">DIMENSIONS ARE IN MILLIMETERS</text>
<text x="404.6" y="362.6">SURFACE FINISH:</text>
<text x="404.6" y="365.1">TOLERANCES:</text>
<text x="485.3" y="362.5">EDGES</text>
<text x="406.2" y="367.6">LINEAR:</text>
<text x="406.2" y="370.1">ANGULAR:</text>
<text x="418.3" y="375">NAME</text>
<text x="434" y="374.9">SIGNATURE</text>
<text x="451.2" y="374.9">DATE</text>
<text x="504.1" y="374.9">TITLE:</text>
<text x="404.6" y="379.1">DRAWN</text>
<text x="404.9" y="383.3">CHK'D</text>
<text x="414.7" y="379.1">Stella Vassara</text>
<text x="404.4" y="387.4">APPV'D</text>
<text x="405.1" y="391.8">MFG</text>
<text x="405.5" y="396">Q.A</text>
<text x="459.7" y="395.5">MATERIAL:</text>
<text x="504" y="395.5">DWG NO.</text>
<text x="459.6" y="408.5">WEIGHT:</text>
<text x="504.1" y="408.6">SCALE:2:1</text>
<text x="548.5" y="408.6">SHEET 1 OF 1</text>
</g>
</svg>
